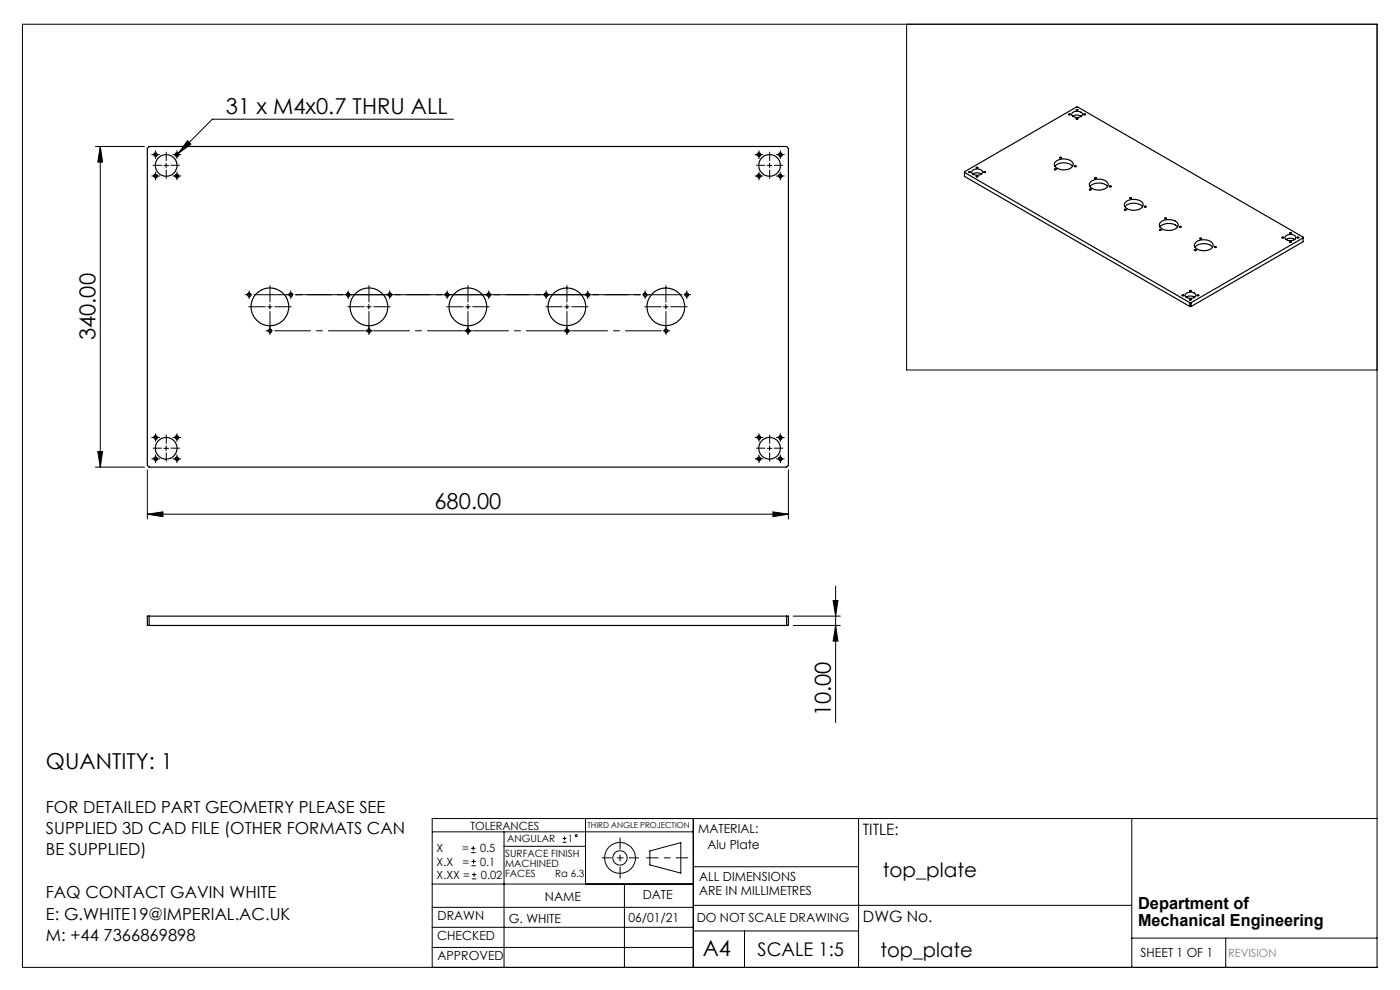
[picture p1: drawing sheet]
<svg xmlns="http://www.w3.org/2000/svg" width="297mm" height="210mm" viewBox="0 0 297 210" stroke-linecap="round" stroke-linejoin="round" font-family="sans-serif">
<g fill="none" stroke="#000" stroke-width=".21">
<path d="M4.8 5.1h287.3v200.1h-287.3zM192.3 5.1v73.4h99.8M20.2 31.1h10.5M21.3 31.1l.5 3.3h-1.1zM21.3 31.1v68M32.5 32.8h1M32.5 37.4h1M32.6 32.9a.4 .4 0 0 1 .3-.5 .4 .4 0 0 1 .5 .5 .4 .4 0 0 1-.5 .3M32.6 37.5a.4 .4 0 0 1 .3-.5 .4 .4 0 0 1 .5 .4 .4 .4 0 0 1-.5 .3M33 32.3v1M33 36.9v.9M34.7 35.1h1.1"/>
<path d="M35.2 34.6v1M37 32.8h1M37 37.4h1M37.1 37.5a.4 .4 0 0 1 .4-.5 .4 .4 0 0 1 .4 .4 .4 .4 0 0 1-.5 .3M37.1 32.9a.4 .4 0 0 1 .4-.5 .4 .4 0 0 1 .4 .5 .4 .4 0 0 1-.5 .3M37.5 32.3v1M37.5 36.9v.9M37.8 32.6l-.5 .5M39.8 29.8l.7 .8-2.7 2zM96.2 25.3h-51.2l-7.2 7.3M160.5 32.8h1M160.5 37.4h1"/>
<path d="M160.6 37.5a.4 .4 0 0 1 .4-.5 .4 .4 0 0 1 .4 .4 .4 .4 0 0 1-.5 .3M160.6 32.9a.4 .4 0 0 1 .4-.5 .4 .4 0 0 1 .4 .5 .4 .4 0 0 1-.5 .3M161 32.3v1M161 36.9v.9M162.8 35.1h1M163.3 34.6v1M165 32.8h1M165 37.4h1M165.1 32.9a.4 .4 0 0 1 .4-.5 .4 .4 0 0 1 .4 .5 .4 .4 0 0 1-.5 .3M165.1 37.5a.4 .4 0 0 1 .4-.5 .4 .4 0 0 1 .4 .4 .4 .4 0 0 1-.5 .3M165.5 32.3v1M165.5 36.9v.9"/>
<path d="M208.7 36.4l.4 .1-.3 .1zM228 35.2l.3 .1-.3 .1zM228.3 25.1l.4 .1-.3 .1zM228.4 23.2l.3 .1-.3 .2zM235.4 39.5h.4l-.3 .1zM231.1 40.1h.3l.1 .1-.3 .1zM242.8 43.8a.18 .18 0 0 1 .3-.1 .18 .18 0 0 1 0 .3 .18 .18 0 0 1-.3-.1zM246 48.7l.3 .1-.2 .1zM250.2 48l.4 .1-.3 .1zM257.6 52.4l.3-.1 .1 .1-.3 .1zM273.6 51.3h.4l-.4 .1zM52.5 62.6a.4 .4 0 0 1 .3-.5 .4 .4 0 0 1 .4 .5 .4 .4 0 0 1-.5 .3"/>
<path d="M56.8 65.1h.9M56.9 70.3a.4 .4 0 0 1 .3-.5 .4 .4 0 0 1 .5 .4 .4 .4 0 0 1-.6 .4M57.3 64.6v1M61.3 62.6a.4 .4 0 0 1 .3-.5 .4 .4 0 0 1 .5 .5 .4 .4 0 0 1-.5 .3M73.4 62.6a.4 .4 0 0 1 .4-.5 .4 .4 0 0 1 .4 .5 .4 .4 0 0 1-.5 .3M77.8 65.1h1M77.9 70.3a.4 .4 0 0 1 .3-.5 .4 .4 0 0 1 .4 .4 .4 .4 0 0 1-.5 .4M78.2 64.6v1M82.3 62.6a.4 .4 0 0 1 .4-.5 .4 .4 0 0 1 .4 .5 .4 .4 0 0 1-.5 .3M94.4 62.6a.4 .4 0 0 1 .4-.5 .4 .4 0 0 1 .4 .5 .4 .4 0 0 1-.5 .3M98.7 65.1h1.1M98.9 70.3a.4 .4 0 0 1 .3-.5 .4 .4 0 0 1 .5 .4 .4 .4 0 0 1-.5 .4"/>
<path d="M99.3 64.6v1M103.3 62.6a.4 .4 0 0 1 .3-.5 .4 .4 0 0 1 .5 .5 .4 .4 0 0 1-.5 .3M115.4 62.5h.9M115.5 62.6a.4 .4 0 0 1 .3-.5 .4 .4 0 0 1 .5 .5 .4 .4 0 0 1-.6 .3M115.9 62v1M119.8 65.1h1M119.8 70.2h1M119.9 70.3a.4 .4 0 0 1 .3-.5 .4 .4 0 0 1 .5 .4 .4 .4 0 0 1-.5 .4M120.3 64.6v1M120.3 69.7v1M124.2 62.5h1M124.3 62.6a.4 .4 0 0 1 .3-.5 .4 .4 0 0 1 .5 .5 .4 .4 0 0 1-.5 .3"/>
<path d="M124.7 62v1M136.5 62.6a.4 .4 0 0 1 .3-.5 .4 .4 0 0 1 .4 .5 .4 .4 0 0 1-.5 .3M140.8 65.1h.9M140.9 70.3a.4 .4 0 0 1 .3-.5 .4 .4 0 0 1 .5 .4 .4 .4 0 0 1-.6 .4M141.3 64.6v1M145.3 62.6a.4 .4 0 0 1 .3-.5 .4 .4 0 0 1 .5 .5 .4 .4 0 0 1-.5 .3M250.8 62.6l.3-.1v.2l-.2 .1zM253.9 62.6l.2-.1 .3 .1-.4 .2zM20.2 99.1h10.5M20.7 95.8h1.1l-.5 3.3zM31.3 99.7v10.4M32.5 97.4h1"/>
<path d="M32.5 92.8h1M32.6 97.5a.4 .4 0 0 1 .3-.5 .4 .4 0 0 1 .5 .4 .4 .4 0 0 1-.5 .3M32.6 92.9a.39 .39 0 0 1 .3-.5 .39 .39 0 0 1 .5 .4 .39 .39 0 0 1-.5 .4M33 92.3v1M33 96.9v1M34.7 95.1h1.1M35.2 94.6v1M37 97.4h1M37 92.8h1M37.1 97.5a.4 .4 0 0 1 .4-.5 .4 .4 0 0 1 .4 .4 .4 .4 0 0 1-.5 .3M37.1 92.9a.39 .39 0 0 1 .4-.5 .39 .39 0 0 1 .4 .4 .39 .39 0 0 1-.5 .4M37.5 92.3v1"/>
<path d="M37.5 96.9v1M160.5 97.4h1M160.5 92.8h1M160.6 97.5a.4 .4 0 0 1 .4-.5 .4 .4 0 0 1 .4 .4 .4 .4 0 0 1-.5 .3M160.6 92.9a.39 .39 0 0 1 .4-.5 .39 .39 0 0 1 .4 .4 .39 .39 0 0 1-.5 .4M161 92.3v1M161 96.9v1M162.8 95.1h1M163.3 94.6v1M165 97.4h1M165 92.8h1M165.1 92.9a.39 .39 0 0 1 .4-.5 .39 .39 0 0 1 .4 .4 .39 .39 0 0 1-.5 .4"/>
<path d="M165.1 97.5a.4 .4 0 0 1 .4-.5 .4 .4 0 0 1 .4 .4 .4 .4 0 0 1-.5 .3M165.5 92.3v1M165.5 96.9v1M167.3 99.7v10.4M31.3 109.1l3.3-.5v1zM31.3 109.1h136M164 108.6l3.3 .5-3.3 .5zM168.3 132.7h10M168.3 130.7h10M176.7 127.4h1.1l-.5 3.3zM177.3 132.7l.5 3.3h-1.1zM177.3 124.3v29"/>
<path d="M91.7 176.5h55.4M99.9 179.9h1M100.4 179.5v.9M106.9 176.5v28.7M106.9 179.5h17.3M119.3 178.7h.9M119.3 177.9h.9M119.8 177.4v.9M124.2 173.6v13.9M147.1 173.6v31.6M182.1 173.6v31.6M240.1 173.6v31.6"/>
<path d="M292.1 173.6h-200.4v31.6M91.7 196.7h55.4M91.7 192.5h55.4M91.7 187.5h55.4M99.9 180.9h1M100 183.6h.9M100 182.7h.9M100.1 186.4h.9M100.1 185.5h.9M100.5 182.3v.9M100.6 185.1v.9M132.5 187.5v17.7"/>
<path d="M137.9 180.5l6.5-1.8v6.5l-6.5-1.7zM147.1 183.9h35M147.1 197.5h35M147.1 192h93M157.9 197.5v7.7M240.1 199h52M260 199v6.2M91.7 201h55.4"/>
<circle cx="205.7" cy="36.5" r=".18"/>
<circle cx="207.3" cy="37.5" r=".17"/>
<circle cx="207.3" cy="35.6" r=".16"/>
<circle cx="223.9" cy="35.9" r=".17"/>
<circle cx="225" cy="33.5" r=".18"/>
<circle cx="226.9" cy="24.3" r=".16"/>
<circle cx="230.1" cy="24.3" r=".18"/>
<circle cx="232.5" cy="37.8" r=".16"/>
<circle cx="238.7" cy="44.5" r=".17"/>
<circle cx="239.9" cy="42.1" r=".18"/>
<circle cx="247.3" cy="46.3" r=".16"/>
<circle cx="253.6" cy="53.1" r=".17"/>
<circle cx="254.7" cy="50.6" r=".18"/>
<circle cx="272.2" cy="50.4" r=".17"/>
<circle cx="273.8" cy="49.5" r=".18"/>
<circle cx="275.4" cy="50.4" r=".18"/>
<circle cx="252.6" cy="61.7" r=".17"/>
<circle cx="252.6" cy="63.6" r=".16"/>
<circle cx="122.2" cy="177.3" r=".2"/>
<circle cx="131.5" cy="182" r="1.52"/>
<circle cx="131.5" cy="182" r="3.3"/>
</g>
<path d="M145.9 182h-8.7" fill="none" stroke="#000" stroke-width=".21" stroke-dasharray="15.2 1.3 1.3 1.3" stroke-dashoffset="12.8"/>
<path d="M131.5 177.7v8.6" fill="none" stroke="#000" stroke-width=".21" stroke-dasharray="15.2 1.3 1.3 1.3" stroke-dashoffset="12.9"/>
<path d="M127.7 182h7.8" fill="none" stroke="#000" stroke-width=".21" stroke-dasharray="15.2 1.3 1.3 1.3" stroke-dashoffset="13.3"/>
<g fill="none" stroke="#000" stroke-width=".21" stroke-dasharray="15.2 1.3 1.3 1.3">
<path d="M32.5 32.8h-.3M32.5 37.3h-.3M33 32.3v-.3M33 33.3v.3M33 36.8v-.3M33 37.8v.4M33.5 32.8h.3M33.5 37.3h.3M34.3 35.1h-1.8M35.3 34.1v-1.8M35.3 36.1v1.8M36.3 35.1h1.8"/>
<path d="M37 32.8h-.3M37 37.3h-.3M37.5 32.3v-.3M37.5 33.3v.3M37.5 36.8v-.3M37.5 37.8v.4M38 32.8h.4M38 37.3h.4M160.5 32.8h-.3M160.5 37.3h-.3M161 32.3v-.3M161 33.3v.3"/>
<path d="M161 36.8v-.3M161 37.8v.4M161.5 32.8h.3M161.5 37.3h.3M162.3 35.1h-1.8M163.3 34.1v-1.8M163.3 36.1v1.8M164.3 35.1h1.8M165 32.8h-.3M165 37.3h-.3M165.5 32.3v-.3M165.5 33.3v.3"/>
<path d="M165.5 36.8v-.3M165.5 37.8v.4M166 32.8h.4M166 37.3h.4M52.4 62.5h-.4M52.9 62.5v-.5M52.9 62.5h-.5M52.9 62.5v.5M52.9 62.5h.5M52.9 62v-.3M52.9 63v.3M56.3 65.1h-3.5"/>
<path d="M56.8 70.2h-.4M57.3 64.1v-3.5M57.3 66.1v3.5M57.3 70.2v-.5M57.3 70.2h-.5M57.3 70.2v.5M57.3 70.2h.5M57.3 69.7v-.4M57.3 70.7v.3M58.3 65.1h3.5M61.2 62.5h-.3M61.7 62.5v-.5"/>
<path d="M61.7 62.5h-.5M61.7 62.5v.5M61.7 62.5h.5M61.7 62v-.3M61.7 63v.3M73.4 62.5h-.4M73.9 62.5v-.5M73.9 62.5h-.5M73.9 62.5v.5M73.9 62.5h.5M73.9 63v.3M73.9 62v-.3"/>
<path d="M74.4 62.5h.3M77.3 65.1h-3.5M77.8 70.2h-.4M78.3 64.1v-3.5M78.3 66.1v3.5M78.3 70.2v-.5M78.3 70.2h-.5M78.3 70.2v.5M78.3 70.2h.5M78.3 70.7v.3M78.3 69.7v-.4M78.8 70.2h.3"/>
<path d="M79.3 65.1h3.5M82.2 62.5h-.3M82.7 62.5v-.5M82.7 62.5h-.5M82.7 62.5v.5M82.7 62.5h.5M82.7 63v.3M82.7 62v-.3M83.2 62.5h.3M94.4 62.5h-.4M94.9 62.5v-.5M94.9 62.5h-.5"/>
<path d="M94.9 62.5v.5M94.9 62.5h.5M94.9 63v.3M94.9 62v-.3M95.4 62.5h.3M98.3 65.1h-3.5M98.8 70.2h-.4M99.3 64.1v-3.5M99.3 66.1v3.5M99.3 70.2v-.5M99.3 70.2h-.5M99.3 70.2v.5"/>
<path d="M99.3 70.2h.5M99.3 70.7v.3M99.3 69.7v-.4M99.8 70.2h.3M100.3 65.1h3.5M103.2 62.5h-.3M103.7 62.5v-.5M103.7 62.5h-.5M103.7 62.5v.5M103.7 62.5h.5M103.7 63v.3M103.7 62v-.3"/>
<path d="M104.2 62.5h.3M115.4 62.5h-.4M115.9 63v.3M115.9 62.5v-.5M115.9 62.5h-.5M115.9 62.5v.5M115.9 62.5h.5M115.9 62v-.3M116.4 62.5h.3M119.3 65.1h-3.5M119.8 70.2h-.4M120.3 64.1v-3.5"/>
<path d="M120.3 66.1v3.5M120.3 70.7v.3M120.3 70.2v-.5M120.3 70.2h-.5M120.3 70.2v.5M120.3 70.2h.5M120.3 69.7v-.4M120.8 70.2h.3M121.3 65.1h3.5M124.2 62.5h-.3M124.7 63v.3M124.7 62.5v-.5"/>
<path d="M124.7 62.5h-.5M124.7 62.5v.5M124.7 62.5h.5M124.7 62v-.3M125.2 62.5h.3M136.9 62.5v-.5M136.9 62.5h-.5M136.9 62.5v.5M136.9 62.5h.5M136.9 62v-.3M136.9 63v.3M137.4 62.5h.3"/>
<path d="M140.3 65.1h-3.5M141.3 64.1v-3.5M141.3 66.1v3.5M141.3 70.2v-.5M141.3 70.2h-.5M141.3 70.2v.5M141.3 70.2h.5M141.3 69.7v-.4M141.3 70.7v.3M141.8 70.2h.3M142.3 65.1h3.5M145.7 62.5v-.5"/>
<path d="M145.7 62.5h-.5M145.7 62.5v.5M145.7 62.5h.5M145.7 62v-.3M145.7 63v.3M146.2 62.5h.3M32.5 97.3h-.3M32.5 92.8h-.3M33 96.8v-.3M33 97.8v.4M33 92.3v-.3M33 93.3v.3"/>
<path d="M33.5 97.3h.3M33.5 92.8h.3M34.3 95.1h-1.8M35.3 94.1v-1.8M35.3 96.1v1.8M36.3 95.1h1.8M37 97.3h-.3M37 92.8h-.3M37.5 96.8v-.3M37.5 97.8v.4M37.5 92.3v-.3M37.5 93.3v.3"/>
<path d="M38 97.3h.4M38 92.8h.4M160.5 97.3h-.3M160.5 92.8h-.3M161 96.8v-.3M161 97.8v.4M161 92.3v-.3M161 93.3v.3M161.5 97.3h.3M161.5 92.8h.3M162.3 95.1h-1.8M163.3 94.1v-1.8"/>
<path d="M163.3 96.1v1.8M164.3 95.1h1.8M165 97.3h-.3M165 92.8h-.3M165.5 96.8v-.3M165.5 97.8v.4M165.5 92.3v-.3M165.5 93.3v.3M166 97.3h.4M166 92.8h.4"/>
</g>
<path d="M53.9 62.5h19M58.3 70.2h19M62.7 62.5h19M74.9 62.5h19M79.3 70.2h19M83.7 62.5h19M95.9 62.5h19M100.3 70.2h19M104.7 62.5h19M116.9 62.5h19M121.3 70.2h19M125.7 62.5h19" fill="none" stroke="#000" stroke-width=".21" stroke-dasharray="15.2 1.3 1.3 1.3" stroke-dashoffset="7.6"/>
<g fill="#000">
<path d="M39.8 29.8l.7 .8-2.7 2z"/>
<path d="M20.7 95.8h1.1l-.5 3.3zM21.3 31.1l.5 3.3h-1.1z"/>
<path d="M164 108.6l3.3 .5-3.3 .5zM31.3 109.1l3.3-.5v1z"/>
<path d="M177.3 132.7l.5 3.3h-1.1zM176.7 127.4h1.1l-.5 3.3z"/>
</g>
<g fill="none" stroke="#000" stroke-width=".25">
<path d="M31.6 31.1h135.3l.4 .4v67.2l-.4 .4h-135.3l-.3-.4v-67.2zM204.6 36.6l47.8 27.6M206.3 36.2a1.52 1.52 0 0 1 2.1 .2 1.26 1.26 0 0 1-2.1 .5l-.2-.4zM206.4 36.9a1.57 1.57 0 0 1 1.8 0M207.1 37.4l.3 .1h-.2zM223.7 35.9h.3l-.2 .1zM223.8 35.3a2.71 2.71 0 0 1 3.7 0M224 34.3a2.71 2.71 0 0 1 3.6 .2 1.19 1.19 0 0 1-1.4 1.5 2.03 2.03 0 0 1-2.5-1.2zM224.9 33.4l.3 .1h-.3zM227.5 23.9a1.49 1.49 0 0 1 2.2 .3 1.33 1.33 0 0 1-2.4 .1zM227.6 24.7v-.1a1.69 1.69 0 0 1 1.8 .1M228 35.2h.2l.1 .1z"/>
<path d="M231.2 39.6a2.72 2.72 0 0 1 3.8 0M231.4 38.6a2.64 2.64 0 0 1 3.7 .3 1.41 1.41 0 0 1-1.7 1.4 1.98 1.98 0 0 1-2.3-1.2zM231.2 40.1l.3 .1-.3 .1zM238.6 44.4l.3 .1-.2 .1zM238.7 43.8a2.71 2.71 0 0 1 3.7 0M238.8 42.9a2.71 2.71 0 0 1 3.6 .2 1.19 1.19 0 0 1-1.3 1.4 1.98 1.98 0 0 1-2.6-1.1zM239.7 42h.3l-.2 .1zM242.8 43.8l.2-.1 .1 .2zM246.1 48.7l.2 .1-.3 .1zM246.1 48.1a2.73 2.73 0 0 1 3.7 0M246.3 47.1a2.77 2.77 0 0 1 3.6 .3 1.27 1.27 0 0 1-1.5 1.5h-.3a1.89 1.89 0 0 1-2.1-1.1zM253.4 53l.3 .1-.2 .1z"/>
<path d="M253.5 52.4a2.73 2.73 0 0 1 3.7 0M253.8 51.4a2.53 2.53 0 0 1 3.6 .5 1.48 1.48 0 0 1-1.9 1.3 1.6 1.6 0 0 1-2.1-1.4zM254.6 50.5l.3 .1-.3 .1zM257.7 52.4l.2-.1 .1 .1zM272 50.4l.2-.1 .1 .1zM272.8 50a1.37 1.37 0 0 1 2.1 .4 1.36 1.36 0 0 1-2.2 .3l-.1-.3zM272.8 50.8a1.82 1.82 0 0 1 1.9 0M273.6 49.5h.3zM275.3 50.3l.2 .1h-.3zM276.4 50.5l-23.7 13.7M250.8 62.6l.3 .1h-.3zM251.5 62.4a1.32 1.32 0 0 1 2.2 .3 1.48 1.48 0 0 1-2.3 .1z"/>
<path d="M251.6 63h.1a1.73 1.73 0 0 1 1.7 0M252.4 61.7l.3 .1zM252.4 63.5h.2l.1 .1zM252.4 64.2h.3M252.4 65l-47.8-27.6v-1l23.8-13.7h.2l47.8 27.6v1l-23.7 13.7M252.4 65h.3M252.4 64.2v.8M252.7 64.2v.8M31.3 130.7h136v2h-136zM31.6 130.7v2M166.9 130.7v2"/>
<circle cx="33" cy="32.8" r=".33"/>
<circle cx="33" cy="37.3" r=".33"/>
<circle cx="35.3" cy="35.1" r="2.3"/>
<circle cx="37.5" cy="32.8" r=".33"/>
<circle cx="37.5" cy="37.3" r=".33"/>
<circle cx="161" cy="32.8" r=".33"/>
<circle cx="161" cy="37.3" r=".33"/>
<circle cx="163.3" cy="35.1" r="2.31"/>
<circle cx="165.5" cy="32.8" r=".34"/>
<circle cx="165.5" cy="37.3" r=".34"/>
<circle cx="205.7" cy="36.5" r=".14"/>
<circle cx="207.3" cy="35.6" r=".14"/>
<circle cx="208.9" cy="36.5" r=".13"/>
<circle cx="226.9" cy="24.3" r=".14"/>
<circle cx="228.5" cy="23.4" r=".13"/>
<circle cx="228.5" cy="25.2" r=".13"/>
<circle cx="230.1" cy="24.3" r=".14"/>
<circle cx="232.4" cy="37.8" r=".14"/>
<circle cx="235.6" cy="39.6" r=".14"/>
<circle cx="247.3" cy="46.3" r=".14"/>
<circle cx="250.4" cy="48.1" r=".13"/>
<circle cx="273.8" cy="51.3" r=".13"/>
<circle cx="52.8" cy="62.5" r=".34"/>
<circle cx="57.3" cy="65.1" r="4"/>
<circle cx="57.3" cy="70.2" r=".34"/>
<circle cx="61.7" cy="62.5" r=".33"/>
<circle cx="73.9" cy="62.5" r=".33"/>
<circle cx="78.3" cy="65.1" r="4"/>
<circle cx="78.3" cy="70.2" r=".33"/>
<circle cx="82.7" cy="62.5" r=".33"/>
<circle cx="94.8" cy="62.5" r=".33"/>
<circle cx="99.3" cy="65.1" r="4"/>
<circle cx="99.3" cy="70.2" r=".33"/>
<circle cx="103.7" cy="62.5" r=".33"/>
<circle cx="115.8" cy="62.5" r=".33"/>
<circle cx="120.2" cy="65.1" r="4"/>
<circle cx="120.3" cy="70.2" r=".34"/>
<circle cx="124.7" cy="62.5" r=".34"/>
<circle cx="136.8" cy="62.5" r=".34"/>
<circle cx="141.3" cy="65.1" r="4"/>
<circle cx="141.3" cy="70.2" r=".33"/>
<circle cx="145.7" cy="62.5" r=".33"/>
<circle cx="254.2" cy="62.7" r=".13"/>
<circle cx="33" cy="97.3" r=".33"/>
<circle cx="33" cy="92.8" r=".33"/>
<circle cx="35.3" cy="95.1" r="2.3"/>
<circle cx="37.5" cy="97.3" r=".33"/>
<circle cx="37.5" cy="92.8" r=".33"/>
<circle cx="161" cy="97.3" r=".33"/>
<circle cx="161" cy="92.8" r=".33"/>
<circle cx="163.3" cy="95.1" r="2.3"/>
<circle cx="165.5" cy="97.3" r=".34"/>
<circle cx="165.5" cy="92.8" r=".34"/>
</g>
<g font-size="4.7">
<text x="47.9" y="24.3">31 x M4x0.7 THRU ALL</text>
<text x="20.3" y="72.2" transform="rotate(-90 20.3 72.2)">340.00</text>
<text x="92.2" y="108.1">680.00</text>
<text x="176.3" y="151.9" transform="rotate(-90 176.3 151.9)">10.00</text>
<text x="9.7" y="163.1">QUANTITY: 1</text>
<text x="149.1" y="202.9">A4</text>
</g>
<g font-size="4.2">
<text x="187.3" y="186">top_plate</text>
<text x="186.8" y="203">top_plate</text>
</g>
<text font-size="4" x="160.7" y="202.8">SCALE 1:5</text>
<g font-size="3.5">
<text x="9.7" y="172.4">FOR DETAILED PART GEOMETRY PLEASE SEE</text>
<text x="9.7" y="176.9">SUPPLIED 3D CAD FILE (OTHER FORMATS CAN</text>
<text x="9.7" y="181.5">BE SUPPLIED)</text>
<text x="9.7" y="190.5">FAQ CONTACT GAVIN WHITE</text>
<text x="9.7" y="195.1">E: G.WHITE19@IMPERIAL.AC.UK</text>
<text x="241.4" y="192.8">Department of</text>
<text x="241.4" y="196.3">Mechanical Engineering</text>
<text x="9.7" y="199.6">M: +44 7366869898</text>
</g>
<g font-size="3.3">
<text x="183" y="177.2">TITLE:</text>
<text x="183.1" y="195.7">DWG No.</text>
</g>
<g font-size="2.7">
<text x="148.1" y="176.7">MATERIAL:</text>
<text x="150.1" y="180.1">Alu Plate</text>
<text x="115.6" y="191">NAME</text>
<text x="136.3" y="190.8">DATE</text>
<text x="148.3" y="186.8">ALL DIMENSIONS</text>
<text x="148.3" y="189.8">ARE IN MILLIMETRES</text>
<text x="92.8" y="195.2">DRAWN</text>
<text x="107.9" y="195.7">G. WHITE</text>
<text x="133.3" y="195.6">06/01/21</text>
<text x="147.8" y="195.7">DO NOT SCALE DRAWING</text>
<text x="92.8" y="199.3">CHECKED</text>
<text x="92.8" y="203.6">APPROVED</text>
<text x="242" y="203">SHEET 1 OF 1</text>
</g>
<g font-size="2.4">
<text x="99.8" y="176">TOLERANCES</text>
<text x="92.6" y="180.8">X</text>
<text x="92.6" y="183.6">X.X</text>
<text x="98" y="180.8">=</text>
<text x="98.1" y="183.6">=</text>
<text x="101.8" y="180.8">0.5</text>
<text x="101.9" y="183.6">0.1</text>
<text x="92.6" y="186.4">X.XX =</text>
<text x="102" y="186.4">0.02</text>
</g>
<text font-size="2.4" fill="#808080" x="260.6" y="203">REVISION</text>
<g font-size="2.1">
<text x="107.6" y="178.6">ANGULAR</text>
<text x="120.5" y="178.6">1</text>
<text x="107.2" y="181.8">SURFACE FINISH</text>
<text x="107.2" y="183.9">MACHINED</text>
<text x="107.2" y="186">FACES</text>
<text x="117.8" y="186">Ra 6.3</text>
</g>
<text font-size="1.7" x="124.6" y="175.7">THIRD ANGLE PROJECTION</text>
</svg>
